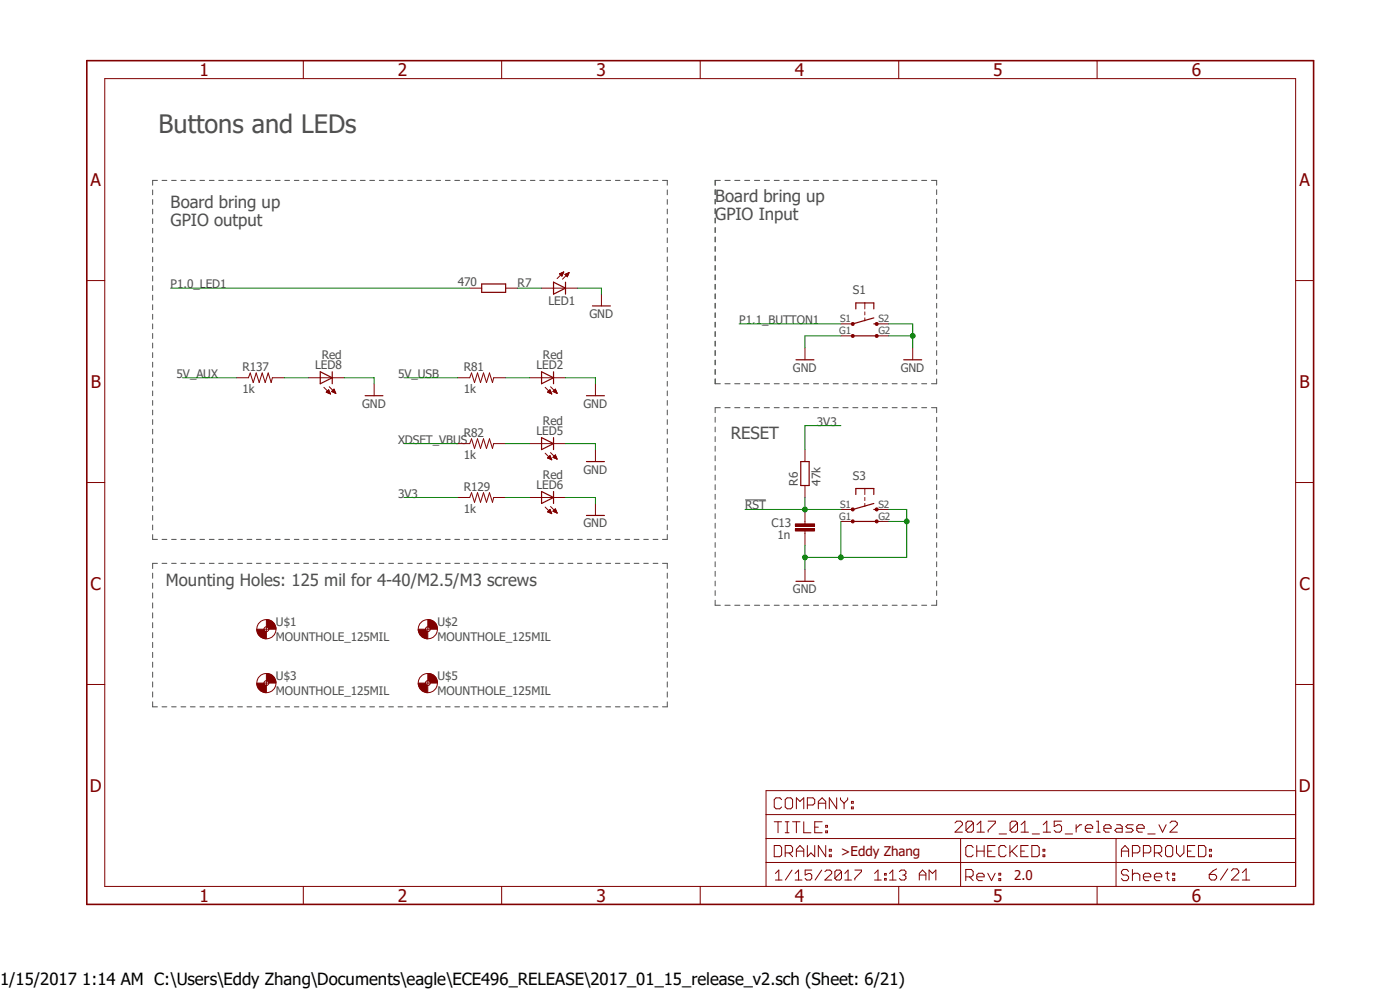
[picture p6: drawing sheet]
<svg xmlns="http://www.w3.org/2000/svg" width="297mm" height="210mm" viewBox="0 0 297 210" stroke-linecap="round" stroke-linejoin="round" font-family="sans-serif">
<path d="M17.9 12.5l261.2 179.9M279.1 12.5l-261.2 179.9" fill="none" stroke="#fff" stroke-width=".21"/>
<g fill="none" stroke="#505050" stroke-width=".21">
<path d="M33.4 38.3h-1v1M34.4 38.3h1M36.4 38.3h1M38.4 38.3h1M40.4 38.3h1M42.4 38.3h1M44.4 38.3h1M46.4 38.3h1M48.4 38.3h1M50.4 38.3h1M52.4 38.3h1M54.4 38.3h1"/>
<path d="M56.4 38.3h1M58.4 38.3h1M60.4 38.3h1M62.4 38.3h1M64.4 38.3h1M66.4 38.3h1M68.5 38.3h.9M70.4 38.3h1.1M72.4 38.3h1M74.5 38.3h.9M76.5 38.3h1M78.4 38.3h1.1"/>
<path d="M80.5 38.3h.9M82.5 38.3h1M84.5 38.3h1M86.5 38.3h1M88.5 38.3h1M90.5 38.3h1M92.5 38.3h1M94.5 38.3h1M96.5 38.3h1M98.5 38.3h1M100.5 38.3h1M102.5 38.3h1"/>
<path d="M104.5 38.3h1M106.5 38.3h1M108.5 38.3h1M110.5 38.3h1M112.5 38.3h1M114.5 38.3h1M116.5 38.3h1M118.5 38.3h1M120.5 38.3h1M122.5 38.3h1M124.5 38.3h1M126.5 38.3h1.1"/>
<path d="M128.5 38.3h1M130.6 38.3h.9M132.5 38.3h1.1M134.5 38.3h1.1M136.6 38.3h.9M138.6 38.3h1M140.5 38.3h1.1v1M152.8 38.3h-1.1v1M153.8 38.3h1.1M155.9 38.3h1.1M158 38.3h1M160.1 38.3h1.1"/>
<path d="M162.1 38.3h1.1M164.3 38.3h1M166.3 38.3h1.1M168.4 38.3h1.1M170.5 38.3h1.1M172.6 38.3h1.1M174.7 38.3h1.1M176.7 38.3h1.1M178.8 38.3h1.1M180.9 38.3h1.1M183 38.3h1.1M185.1 38.3h1.1"/>
<path d="M187.2 38.3h1.1M189.3 38.3h1M191.3 38.3h1.1M193.4 38.3h1.1M195.5 38.3h1.1M197.6 38.3h1.1v1M32.4 40.3v1M32.4 42.3v1M32.4 44.4v1M32.4 46.4v1M32.4 48.4v1M32.4 50.5v1"/>
<path d="M32.4 52.5v1M32.4 54.5v1M32.4 56.5v1.1M32.4 58.5v1.1M141.6 40.3v1M141.6 42.3v1M141.6 44.4v1M141.6 46.4v1M141.6 48.4v1M141.6 50.5v1M141.6 52.5v1M141.6 54.5v1"/>
<path d="M141.6 56.5v1.1M141.6 58.5v1.1M151.7 40.3v1M151.7 42.3v1M151.7 44.3v1M151.7 46.3v1M151.7 48.3v1M151.7 50.3v1M151.7 52.3v1M151.7 54.3v1M151.7 56.3v1M151.7 58.3v1.1"/>
<path d="M198.7 40.3v1M198.7 42.3v1M198.7 44.3v1M198.7 46.3v1M198.7 48.3v1M198.7 50.3v1M198.7 52.3v1M198.7 54.3v1M198.7 56.3v1M198.7 58.3v1.1M32.4 60.6v1M32.4 62.6v1.1"/>
<path d="M32.4 64.6v1.1M32.4 66.7v1M32.4 68.7v1.1M32.4 70.7v1.1M32.4 72.8v1M32.4 74.8v1.1M32.4 76.8v1.1M32.4 78.9v1M141.6 60.6v1M141.6 62.6v1.1M141.6 64.6v1.1M141.6 66.7v1"/>
<path d="M141.6 68.7v1.1M141.6 70.7v1.1M141.6 72.8v1M141.6 74.8v1.1M141.6 76.8v1.1M141.6 78.9v1M151.7 60.3v1M151.7 62.4v1M151.7 64.3v1.1M151.7 66.4v1M151.7 68.4v1M151.7 70.4v1"/>
<path d="M151.7 72.4v1M151.7 74.4v1M151.7 76.4v1M151.7 78.4v1M198.7 60.3v1M198.7 62.4v1M198.7 64.3v1.1M198.7 66.4v1M198.7 68.4v1M198.7 70.4v1M198.7 72.4v1M198.7 74.4v1"/>
<path d="M198.7 76.4v1M198.7 78.4v1M32.4 80.9v1M32.4 82.9v1M32.4 85v1M32.4 87v1M32.4 89v1M32.4 91.1v1M32.4 93.1v1M32.4 95.1v1M32.4 97.2v1M32.4 99.2v1"/>
<path d="M141.6 80.9v1M141.6 82.9v1M141.6 85v1M141.6 87v1M141.6 89v1M141.6 91.1v1M141.6 93.1v1M141.6 95.1v1M141.6 97.2v1M141.6 99.2v1M151.7 80.4v1h1.1M151.7 88.5v1.1"/>
<path d="M151.7 90.6v1M151.7 92.6v1.1M151.7 94.7v1M151.7 96.7v1M151.7 98.8v1M152.8 86.5h-1.1v1M153.8 81.4h1.1M153.8 86.5h1.1M155.9 81.4h1.1M155.9 86.5h1.1M158 81.4h1M158 86.5h1"/>
<path d="M160.1 81.4h1.1M160.1 86.5h1.1M162.1 81.4h1.1M162.1 86.5h1.1M164.3 81.4h1M164.3 86.5h1M166.3 81.4h1.1M166.3 86.5h1.1M168.4 81.4h1.1M168.4 86.5h1.1M170.5 81.4h1.1M170.5 86.5h1.1"/>
<path d="M172.6 81.4h1.1M172.6 86.5h1.1M174.7 81.4h1.1M174.7 86.5h1.1M176.7 81.4h1.1M176.7 86.5h1.1M178.8 81.4h1.1M178.8 86.5h1.1M180.9 81.4h1.1M180.9 86.5h1.1M183 81.4h1.1M183 86.5h1.1"/>
<path d="M185.1 81.4h1.1M185.1 86.5h1.1M187.2 81.4h1.1M187.2 86.5h1.1M189.3 81.4h1M189.3 86.5h1M191.3 81.4h1.1M191.3 86.5h1.1M193.4 81.4h1.1M193.4 86.5h1.1M195.5 81.4h1.1M195.5 86.5h1.1"/>
<path d="M197.6 86.5h1.1v1M198.7 80.4v1h-1.1M198.7 88.5v1.1M198.7 90.6v1M198.7 92.6v1.1M198.7 94.7v1M198.7 96.7v1M198.7 98.8v1M32.4 101.2v1M32.4 103.3v1M32.4 105.3v1M32.4 107.3v1"/>
<path d="M32.4 109.3v1.1M32.4 111.4v1M32.4 113.4v1h1M33.4 119.5h-1v1.1M34.4 114.4h1M34.4 119.5h1M36.4 114.4h1M36.4 119.5h1M38.4 114.4h1M38.4 119.5h1M40.4 114.4h1M40.4 119.5h1"/>
<path d="M42.4 114.4h1M42.4 119.5h1M44.4 114.4h1M44.4 119.5h1M46.4 114.4h1M46.4 119.5h1M48.4 114.4h1M48.4 119.5h1M50.4 114.4h1M50.4 119.5h1M52.4 114.4h1M52.4 119.5h1"/>
<path d="M54.4 114.4h1M54.4 119.5h1M56.4 114.4h1M56.4 119.5h1M58.4 114.4h1M58.4 119.5h1M60.4 114.4h1M60.4 119.5h1M62.4 114.4h1M62.4 119.5h1M64.4 114.4h1M64.4 119.5h1"/>
<path d="M66.4 114.4h1M66.4 119.5h1M68.5 114.4h.9M68.5 119.5h.9M70.4 114.4h1.1M70.4 119.5h1.1M72.4 114.4h1M72.4 119.5h1M74.5 114.4h.9M74.5 119.5h.9M76.5 114.4h1M76.5 119.5h1"/>
<path d="M78.4 114.4h1.1M78.4 119.5h1.1M80.5 114.4h.9M80.5 119.5h.9M82.5 114.4h1M82.5 119.5h1M84.5 114.4h1M84.5 119.5h1M86.5 114.4h1M86.5 119.5h1M88.5 114.4h1M88.5 119.5h1"/>
<path d="M90.5 114.4h1M90.5 119.5h1M92.5 114.4h1M92.5 119.5h1M94.5 114.4h1M94.5 119.5h1M96.5 114.4h1M96.5 119.5h1M98.5 114.4h1M98.5 119.5h1M100.5 114.4h1M100.5 119.5h1"/>
<path d="M102.5 114.4h1M102.5 119.5h1M104.5 114.4h1M104.5 119.5h1M106.5 114.4h1M106.5 119.5h1M108.5 114.4h1M108.5 119.5h1M110.5 114.4h1M110.5 119.5h1M112.5 114.4h1M112.5 119.5h1"/>
<path d="M114.5 114.4h1M114.5 119.5h1M116.5 114.4h1M116.5 119.5h1M118.5 114.4h1M118.5 119.5h1M120.5 114.4h1M120.5 119.5h1M122.5 114.4h1M122.5 119.5h1M124.5 114.4h1M124.5 119.5h1"/>
<path d="M126.5 114.4h1.1M126.5 119.5h1.1M128.5 114.4h1M128.5 119.5h1M130.6 114.4h.9M130.6 119.5h.9M132.5 114.4h1.1M132.5 119.5h1.1M134.5 114.4h1.1M134.5 119.5h1.1M136.6 114.4h.9M136.6 119.5h.9"/>
<path d="M138.6 114.4h1M138.6 119.5h1M140.5 119.5h1.1v1.1M141.6 101.2v1M141.6 103.3v1M141.6 105.3v1M141.6 107.3v1M141.6 109.3v1.1M141.6 111.4v1M141.6 113.4v1h-1.1M151.7 100.8v1.1M151.7 102.8v1.1"/>
<path d="M151.7 104.9v1M151.7 106.9v1M151.7 109v1M151.7 111v1.1M151.7 113v1.1M151.7 115.1v1M151.7 117.1v1.1M151.7 119.2v1M158.1 106h4.4M198.7 100.8v1.1M198.7 102.8v1.1M198.7 104.9v1"/>
<path d="M198.7 106.9v1M198.7 109v1M198.7 111v1.1M198.7 113v1.1M198.7 115.1v1M198.7 117.1v1.1M198.7 119.2v1M32.4 121.6v1.1M32.4 123.7v1.1M32.4 125.8v1.1M32.4 127.9v1.1M32.4 130v1.1"/>
<path d="M32.4 132.1v1.1M32.4 134.2v1.1M32.4 136.3v1.1M32.4 138.4v1.1M141.6 121.6v1.1M141.6 123.7v1.1M141.6 125.8v1.1M141.6 127.9v1.1M141.6 130v1.1M141.6 132.1v1.1M141.6 134.2v1.1M141.6 136.3v1.1"/>
<path d="M141.6 138.4v1.1M151.7 121.2v1.1M151.7 123.3v1M151.7 125.3v1M151.7 127.3v1.1h1.1M153.8 128.4h1.1M155.9 128.4h1.1M158 128.4h1M160.1 128.4h1.1M162.1 128.4h1.1M164.3 128.4h1M166.3 128.4h1.1"/>
<path d="M168.4 128.4h1.1M170.5 128.4h1.1M172.6 128.4h1.1M174.7 128.4h1.1M176.7 128.4h1.1M178.8 128.4h1.1M180.9 128.4h1.1M183 128.4h1.1M185.1 128.4h1.1M187.2 128.4h1.1M189.3 128.4h1M191.3 128.4h1.1"/>
<path d="M193.4 128.4h1.1M195.5 128.4h1.1M198.7 121.2v1.1M198.7 123.3v1M198.7 125.3v1M198.7 127.3v1.1h-1.1M32.4 140.5v1.1M32.4 142.6v1.1M32.4 144.7v1.1M32.4 146.8v1.1M32.4 148.9v1h1M34.4 149.9h1"/>
<path d="M36.4 149.9h1M38.4 149.9h1M40.4 149.9h1M42.4 149.9h1M44.4 149.9h1M46.4 149.9h1M48.4 149.9h1M50.4 149.9h1M52.4 149.9h1M54.4 149.9h1M56.4 149.9h1M58.4 149.9h1"/>
<path d="M60.4 149.9h1M62.4 149.9h1M64.4 149.9h1M66.4 149.9h1M68.5 149.9h.9M70.4 149.9h1.1M72.4 149.9h1M74.5 149.9h.9M76.5 149.9h1M78.4 149.9h1.1M80.5 149.9h.9M82.5 149.9h1"/>
<path d="M84.5 149.9h1M86.5 149.9h1M88.5 149.9h1M90.5 149.9h1M92.5 149.9h1M94.5 149.9h1M96.5 149.9h1M98.5 149.9h1M100.5 149.9h1M102.5 149.9h1M104.5 149.9h1M106.5 149.9h1"/>
<path d="M108.5 149.9h1M110.5 149.9h1M112.5 149.9h1M114.5 149.9h1M116.5 149.9h1M118.5 149.9h1M120.5 149.9h1M122.5 149.9h1M124.5 149.9h1M126.5 149.9h1.1M128.5 149.9h1M130.6 149.9h.9"/>
<path d="M132.5 149.9h1.1M134.5 149.9h1.1M136.6 149.9h.9M138.6 149.9h1M141.6 140.5v1.1M141.6 142.6v1.1M141.6 144.7v1.1M141.6 146.8v1.1M141.6 148.9v1h-1.1"/>
</g>
<path d="M117.4 59.9l2.6 1.2-2.6 1.3zM120 59.9v2.5M102.2 60.2h5.1v1.8h-5.1zM125.7 64.9h3.8M191.7 76.3h3.8" fill="none" stroke="#800000" stroke-width=".25"/>
<g fill="none" stroke="#800000" stroke-width=".21">
<path d="M22.2 16.7h252.7v171.3h-252.7zM64.3 12.9v3.8M106.4 12.9v3.8M148.5 12.9v3.8M190.7 12.9v3.8M232.7 12.9v3.8M18.4 59.5h3.8M118.7 58.1h.7M118.8 58.2h.6M118.9 58.3h.5M118.9 58h.6M119 58.3h.3"/>
<path d="M119.1 58.4h.2M119.1 57.9h.4M119.2 58.5h.1M119.3 57.8h.2M119.5 57.7h.1M119.6 57.7l-1.4 1.4M119.6 57.7l-.9 .4M119.6 57.7l-.4 .9-.5-.5M119.8 58.2l.9-.4-.3 .9zM119.9 58.3h.7M119.9 58.2h.7M120 58.3h.5"/>
<path d="M120.1 58.4h.4M120.1 58.1h.5M120.2 58.5h.2M120.3 58.6h.1M120.4 58h.2M120.4 58.7h.1M120.6 57.9h.1M120.7 57.8l-1.4 1.4M274.9 59.5h3.8M99.7 61.1h2.5M107.3 61.1h2.5M114.9 61.1h7.6"/>
<path d="M127.6 62.4v2.5M193.6 73.8v2.5M18.4 102.4h3.8M170.8 110.6v.5M170.8 112.6v.6M274.9 102.4h3.8M18.4 145.2h3.8M274.9 145.2h3.8M162.5 177.9h112.4M162.5 172.8h112.4M164.3 179.4h1.1l.4 .4v1.6l-.4 .3h-1.1zM164.3 174.3h1.5"/>
<path d="M165.1 174.3v2.4M165.8 169.6l-.4-.4h-.8l-.3 .4v1.6l.3 .4h.8l.4-.4M166.6 169.6l.4-.4h.8l.3 .4v1.6l-.3 .4h-.8l-.4-.4zM166.6 174.3h.8M166.6 176.7h.8M167 174.3v2.4M168.1 174.3h1.6M169 171.6v-2.4l.7 .8 .8-.8v2.4M169 174.3v2.4M170.5 174.3v2.4h1.5M171.3 170.8h1.2l.3-.4v-.8l-.3-.4h-1.2v2.4M171.3 179.4v2.3l.7-.8 .8 .8v-2.3"/>
<path d="M172.8 175.5h.8M173.6 171.6v-1.6l.8-.8 .8 .8v1.6M173.6 170.4h1.6M174.4 174.3h-1.6v2.4h1.6M175.2 179.4v2.3l-1.6-2.3v2.3M175.2 175.1h.4v.4h-.4zM175.2 176.3h.4v.4h-.4zM177.5 169.2v2.4l-1.6-2.4v2.4M178.3 169.2v.4l.8 .8M179.1 170.4v1.2M179.8 169.2v.4l-.7 .8M180.6 171.2h.4v.4h-.4z"/>
<path d="M180.6 170h.4v.4h-.4zM202.6 174.6l.4-.4h.8l.4 .4v.4l-1.6 1.5h1.6M203.8 177.9v10.1M206.5 179.8l-.4-.4h-.8l-.4 .4v1.6l.4 .3h.8l.4-.3M206.5 174.6v1.5l-.4 .4h-.8l-.4-.4M206.5 174.6l-.4-.4h-.8l-.4 .4v1.5M206.5 174.6l-1.6 1.5M207.2 179.4v2.3M207.3 176.5h1.5M207.3 175l.8-.8v2.3M208.8 179.4v2.3M209.6 174.2h1.6v.4l-1.6 1.5v.4"/>
<path d="M211.1 179.4h-1.6v2.3h1.6M212 176.9h1.5M213.4 179.8l-.3-.4h-.8l-.4 .4v1.6l.4 .3h.8l.3-.3M214.2 179.4v2.3M215.8 179.4l-1.6 1.5M215.9 174.6v1.5l-.4 .4h-.8l-.4-.4M215.9 174.6l-.4-.4h-.8l-.4 .4v1.5M215.9 174.6l-1.6 1.5M216.6 176.5h1.6M216.6 175l.8-.8v2.3M218.1 179.4h-1.5v2.3h1.5M218.9 179.4h1.2l.4 .4v1.6l-.4 .3h-1.2z"/>
<path d="M219 176.9h1.5M221.3 176.5h1.6M221.3 175l.8-.8v2.3M225.2 174.2h-1.6v1.1l.8-.3h.4l.4 .3v.8l-.4 .4h-.8l-.4-.4M226 176.9h1.5M228.3 175v1.5M229.5 175h-.4l-.8 .7M230.3 175.7h1.5v-.4l-.4-.3h-.7l-.4 .3v.8l.4 .4h.7M232.6 176.5h.8M232.6 174.2h.4v2.3M234.2 175.7h1.5v-.4l-.4-.3h-.7l-.4 .3v.8l.4 .4h.7M236.8 177.9v10.1"/>
<path d="M236.9 175h.8l.4 .3v1.2h-1.2l-.4-.4 .4-.4h1.2M240.4 175h-1.2l-.4 .3 .4 .4h.8l.4 .4-.4 .4h-1.2M241.2 175.7h1.5v-.4l-.3-.3h-.8l-.4 .3v.8l.4 .4h.8M243.5 176.9h1.6M245.9 175l.7 1.5 .8-1.5M247.6 179.4h.8l.4 .4v1.6l-.4 .3h-.8l-.3-.3v-1.6zM248.2 174.6l.4-.4h.7l.5 .4v.4l-1.6 1.5h1.6M249.6 179.4v1.5l.8 .8 .8-.8v-1.5M253.5 179.4h-1.6v2.3h1.6M254.3 179.4h1.1l.4 .4v1.6l-.4 .3h-1.1zM274.9 167.7h-112.4v20.3M64.3 188v3.9"/>
<path d="M106.4 188v3.9M148.5 188v3.9M162.5 183h112.4M164.5 185.3l.7-.7v2.1M164.5 186.7h1.4M166.6 180.9h1.2l.3-.3v-.8l-.3-.4h-1.2v2.3M167.4 180.9l.7 .8M168 184.6l-1.4 2.1M168.7 186.7h1.4M168.7 185.3l.7-.7v2.1M169 181.7v-1.5l.7-.8 .8 .8v1.5M169 180.6h1.5"/>
<path d="M172.2 184.6h-1.4v1l.7-.3h.4l.3 .3v.8l-.3 .3h-.7l-.4-.3M174.3 184.6l-1.4 2.1M175 184.9l.4-.3h.7l.3 .3v.4l-1.4 1.4h1.4M175.9 181.4h.5v.3h-.5zM175.9 180.2h.5v.4h-.5zM178.5 184.9v1.5l-.3 .3h-.7l-.4-.3M178.5 184.9l-.3-.3h-.7l-.4 .3v1.5M178.5 184.9l-1.4 1.5M179.2 186.7h1.4M179.2 185.3l.7-.7v2.1M181.4 184.6h1.4v.3l-1.4 1.5v.3M185.5 186.7h1.4"/>
<path d="M185.5 185.3l.8-.7v2.1M187.7 186.4h.3v.3h-.3zM187.7 185.3h.3v.3h-.3zM188.7 186.7h1.4M188.7 185.3l.7-.7v2.1M190.7 188v3.9M190.8 184.9l.4-.3h.7l.3 .3v.4l-.3 .3M191.5 185.6h.4M191.9 185.6l.3 .4v.4l-.3 .3h-.7l-.4-.3M195 185.6h1.4M195 186.7v-1.4l.7-.7 .7 .7v1.4M197.1 186.7v-2.1l.7 .7 .7-.7v2.1"/>
<path d="M204.9 186h1.2l.4-.4v-.7l-.4-.5h-1.2v2.4M205.7 186l.8 .8M207.2 186h1.6v-.4l-.4-.3h-.8l-.4 .3v.8l.4 .4h.8M207.2 180.6h1.6M209.5 185.3l.9 1.5 .7-1.5M209.5 180.6h.9M211.9 185.3h.4v.3h-.4zM211.9 186.4h.4v.4h-.4zM214.6 180.6l1.2 1.1M216.6 180.6h.7M221.3 181.4h.4v.3h-.4zM221.3 180.2h.4v.4h-.4z"/>
<path d="M232.7 188v3.9M237.9 181.7v-1.5l.8-.8 .7 .8v1.5M237.9 180.6h1.5M239.4 184.9l-.3-.5h-.8l-.4 .5v.4l.4 .3h.8l.3 .4v.4l-.3 .4h-.8l-.4-.4M240.2 180.9h1.2l.4-.3v-.8l-.4-.4h-1.2v2.3M240.2 184.4v2.4M240.2 185.6l.4-.3h.8l.4 .3v1.2M242.6 186h1.5v-.4l-.3-.3h-.8l-.4 .3v.8l.4 .4h.8M242.6 180.9h1.2l.3-.3v-.8l-.3-.4h-1.2v2.3M244.9 186h1.6v-.4l-.4-.3h-.8l-.4 .3v.8l.4 .4h.8M244.9 180.9h1.2l.4-.3v-.8l-.4-.4h-1.2v2.3M245.7 180.9l.8 .8"/>
<path d="M247.3 185.3h.7M247.6 184.9v1.5l.4 .4M248.8 185.3h.4v.3h-.4zM248.8 186.4h.4v.4h-.4zM251.9 180.6h.8M256.5 185.5h1.2l.4 .4v.4l-.4 .4h-.7l-.5-.4zM256.6 181.4h.4v.3h-.4zM256.6 180.2h.4v.4h-.4zM258.1 184.3l-.8 .4-.8 .8M260.5 184.3l-1.6 2.4M261.2 184.7l.4-.4h.8l.4 .4v.4l-1.6 1.6h1.6M263.6 186.7h1.5"/>
<path d="M263.6 185.1l.8-.8v2.4"/>
</g>
<path d="M18.4 12.9h260.3v179h-260.3z" fill="none" stroke="#800000" stroke-width=".34"/>
<path d="M168.7 112.1h4.1v.5h-4.1z" fill-rule="evenodd" fill="#800000"/>
<path d="M168.7 112.1h4.1v.5h-4.1z" fill="none" stroke="#800000" stroke-width=".21"/>
<path d="M168.7 111.1h4.1v.5h-4.1z" fill-rule="evenodd" fill="#800000"/>
<path d="M170.8 95.4v2.5M168.7 111.1h4.1v.5h-4.1zM170.8 103v2.5M170.8 108.1v2.5M170.8 113.2v2.5M170.8 120.8v2.5" fill="none" stroke="#800000" stroke-width=".21"/>
<path d="M169.9 97.9h1.8v5.1h-1.8zM168.9 123.3h3.8" fill="none" stroke="#800000" stroke-width=".25"/>
<path d="M56.5 131.4a1.97 1.97 0 0 1 2 2.1h-1.5l-.1-.4-.4-.1z" fill-rule="evenodd" fill="#800000"/>
<path d="M56.5 131.4a1.97 1.97 0 0 1 2 2.1h-1.5l-.1-.4-.4-.1z" fill="none" stroke="#800000" stroke-width=".21"/>
<path d="M54.5 133.5h1.5l.1 .3 .4 .2v1.5a1.99 1.99 0 0 1-2-2z" fill-rule="evenodd" fill="#800000"/>
<g fill="none" stroke="#800000" stroke-width=".21">
<path d="M54.5 133.5h1.5l.1 .3 .4 .2v1.5a1.99 1.99 0 0 1-2-2zM56 133.5h1M56.5 133v1"/>
<circle cx="56.5" cy="133.5" r="2.04"/>
<circle cx="56.5" cy="133.5" r=".51"/>
</g>
<path d="M90.8 131.4a1.92 1.92 0 0 1 2 2.1h-1.5a.45 .45 0 0 0-.5-.5z" fill-rule="evenodd" fill="#800000"/>
<path d="M90.8 131.4a1.92 1.92 0 0 1 2 2.1h-1.5a.45 .45 0 0 0-.5-.5z" fill="none" stroke="#800000" stroke-width=".21"/>
<path d="M88.7 133.5h1.6l.1 .3 .4 .2v1.5a2.05 2.05 0 0 1-2.1-2z" fill-rule="evenodd" fill="#800000"/>
<g fill="none" stroke="#800000" stroke-width=".21">
<path d="M88.7 133.5h1.6l.1 .3 .4 .2v1.5a2.05 2.05 0 0 1-2.1-2zM90.3 133.5h1M90.8 133v1"/>
<circle cx="90.8" cy="133.5" r="2.04"/>
<circle cx="90.8" cy="133.5" r=".51"/>
</g>
<path d="M56.5 142.9a1.97 1.97 0 0 1 2 2h-1.5l-.1-.4-.4-.1z" fill-rule="evenodd" fill="#800000"/>
<path d="M56.5 142.9a1.97 1.97 0 0 1 2 2h-1.5l-.1-.4-.4-.1z" fill="none" stroke="#800000" stroke-width=".21"/>
<path d="M54.5 144.9h1.5l.1 .3 .4 .2v1.5a1.99 1.99 0 0 1-2-2z" fill-rule="evenodd" fill="#800000"/>
<g fill="none" stroke="#800000" stroke-width=".21">
<path d="M54.5 144.9h1.5l.1 .3 .4 .2v1.5a1.99 1.99 0 0 1-2-2zM56 144.9h1M56.5 144.4v1"/>
<circle cx="56.5" cy="144.9" r="2.04"/>
<circle cx="56.5" cy="144.9" r=".51"/>
</g>
<path d="M90.8 142.9a1.92 1.92 0 0 1 2 2h-1.5a.45 .45 0 0 0-.5-.5z" fill-rule="evenodd" fill="#800000"/>
<path d="M90.8 142.9a1.92 1.92 0 0 1 2 2h-1.5a.45 .45 0 0 0-.5-.5z" fill="none" stroke="#800000" stroke-width=".21"/>
<path d="M88.7 144.9h1.6l.1 .3 .4 .2v1.5a2.05 2.05 0 0 1-2.1-2z" fill-rule="evenodd" fill="#800000"/>
<g fill="none" stroke="#800000" stroke-width=".21">
<path d="M88.7 144.9h1.6l.1 .3 .4 .2v1.5a2.05 2.05 0 0 1-2.1-2zM90.3 144.9h1M90.8 144.4v1"/>
<circle cx="90.8" cy="144.9" r="2.04"/>
<circle cx="90.8" cy="144.9" r=".51"/>
</g>
<path d="M180.7 68.5h.4v.5h-.4z" fill-rule="evenodd" fill="#800000"/>
<path d="M180.7 68.5h.4v.5h-.4z" fill="none" stroke="#800000" stroke-width=".21"/>
<path d="M185.8 68.5h.4v.5h-.4z" fill-rule="evenodd" fill="#800000"/>
<path d="M178.4 68.7h2.5M178.4 71.2h2.5M183.5 64.3v1.2M183.5 66.2v.6M183.5 67.4v.7M185.8 68.5h.4v.5h-.4zM186 68.7h2.6M186 71.2h2.6" fill="none" stroke="#800000" stroke-width=".21"/>
<path d="M181.6 65.5v-1.2h3.8v1.2M185.4 68.7h.6M185.4 67.4l-4.5 1.3" fill="none" stroke="#800000" stroke-width=".25"/>
<path d="M180.7 71h.4v.5h-.4z" fill-rule="evenodd" fill="#800000"/>
<path d="M180.7 71h.4v.5h-.4z" fill="none" stroke="#800000" stroke-width=".21"/>
<path d="M185.8 71h.4v.5h-.4z" fill-rule="evenodd" fill="#800000"/>
<path d="M185.8 71h.4v.5h-.4z" fill="none" stroke="#800000" stroke-width=".21"/>
<path d="M180.9 71.2h5.1" fill="none" stroke="#800000" stroke-width=".25"/>
<path d="M180.7 107.8h.4v.5l-.2 .1-.2-.1z" fill-rule="evenodd" fill="#800000"/>
<path d="M180.7 107.8h.4v.5l-.2 .1-.2-.1z" fill="none" stroke="#800000" stroke-width=".21"/>
<path d="M185.8 107.8h.4v.5l-.2 .1-.2-.1z" fill-rule="evenodd" fill="#800000"/>
<path d="M178.4 108.1h2.5M178.4 110.6h2.5M183.5 103.6v1.3M183.5 105.5v.7M183.5 106.8v.6M185.8 107.8h.4v.5l-.2 .1-.2-.1zM186 108.1h2.6M186 110.6h2.6" fill="none" stroke="#800000" stroke-width=".21"/>
<path d="M181.6 104.9v-1.3h3.8v1.3M185.4 108.1h.6M185.4 106.8l-4.5 1.3" fill="none" stroke="#800000" stroke-width=".25"/>
<path d="M180.7 110.4h.4v.4l-.2 .2-.2-.2z" fill-rule="evenodd" fill="#800000"/>
<path d="M180.7 110.4h.4v.4l-.2 .2-.2-.2z" fill="none" stroke="#800000" stroke-width=".21"/>
<path d="M185.8 110.4h.4v.4l-.2 .2-.2-.2z" fill-rule="evenodd" fill="#800000"/>
<g fill="none" stroke="#800000" stroke-width=".21">
<path d="M170.8 73.8v2.5M50.2 80.1h2.5l.4-1 .6 2.1 .7-2.1 .6 2.1 .6-2.1 .7 2.1 .6-2.1 .6 2.1 .3-1.1h2.5M65.4 80.1h7.6M68.7 82.2l1.4 1.4M69.2 83.2h.7M69.2 83.2l.5-.5 .4 .9zM69.3 83.1h.6M69.4 83h.4M69.4 83.3h.6M69.5 82.9h.3M69.6 82.8h.2M69.6 83.4h.4"/>
<path d="M69.6 82.8h.1M69.8 83.5h.3M69.8 82l1.4 1.4M70.1 83.6h.1M70.4 83h.6M70.4 83.1h.7M70.5 82.9h.5M70.6 82.8h.4M70.7 83.2h.4M70.7 82.8h.3M70.7 82.7h.2M70.8 82.6h.1"/>
<path d="M70.9 83.3h.3M70.9 82.5l.3 .9-.8-.3zM71.1 83.4h.1M79.4 81.4v2.5M97.1 80.1h2.6l.3-1 .7 2.1 .6-2.1 .6 2.1 .7-2.1 .6 2.1 .6-2.1 .7 2.1 .2-1.1h2.6M97.1 94.1h2.6l.3-1 .7 2 .6-2 .6 2 .7-2 .6 2 .6-2 .7 2 .2-1h2.6M112.4 80.1h7.6M112.4 94.1h7.6M115.7 82.2l1.4 1.4M115.7 96.1l1.4 1.4M116.2 83.2l.5-.5 .4 .9zM116.2 97.2l.9 .3"/>
<path d="M116.2 97.2l.5-.6 .4 .9M116.2 97.2h.7M116.2 83.2h.7M116.2 83.1h.7M116.2 97.1h.6M116.3 83h.5M116.4 97.2h.5M116.4 97h.4M116.4 83.3h.5M116.4 82.9h.4M116.5 96.9h.3M116.5 82.8h.3"/>
<path d="M116.5 96.8h.3M116.6 82.8h.1M116.6 97.3h.4M116.6 83.4h.4M116.6 96.7h.1M116.8 82l1.4 1.4M116.8 83.5h.2M116.8 96l1.4 1.4M116.8 97.4h.2M117 83.6h.1M117 97.5h.1M117.3 83.1l.5-.6 .4 .9z"/>
<path d="M117.3 83h.7M117.4 97.1h.7M117.4 97h.6M117.4 83.1h.7M117.4 82.9h.6M117.5 96.9h.5M117.5 82.8h.4M117.6 96.8h.3M117.6 82.8h.3M117.6 97.2h.5M117.6 83.2h.5M117.6 96.7h.3"/>
<path d="M117.7 82.7h.2M117.7 96.6h.2M117.8 82.6h.1M117.8 97.2h.3M117.8 96.5l-.5 .5 .9 .4M117.8 96.5l.4 .9M117.8 96.5h.1M117.9 83.3h.3M118 97.3h.2M118.1 83.4h.1M126.3 81.4v2.5M126.3 95.4v2.5"/>
<path d="M97.1 105.5h2.6l.3-1 .7 2.1 .6-2.1 .6 2.1 .7-2.1 .6 2.1 .6-2.1 .7 2.1 .2-1.1h2.6M112.4 105.5h7.6M115.7 107.6l1.4 1.4M116.2 108.6h.7M116.2 108.5h.7M116.3 108.4h.5M116.4 108.3h.4M116.5 108.7h.5M116.5 108.2h.3M116.6 108.2h.1M116.7 108.1l-.5 .5 .9 .4M116.7 108.1l.4 .9"/>
<path d="M116.7 108.8h.3M116.7 108.1h.1M116.8 107.4l1.4 1.4M116.9 108.9h.1M117.3 108.4h.7M117.4 108.3h.6M117.5 108.5h.6M117.5 108.2h.4M117.6 108.2h.3M117.7 108.6h.4M117.7 108.1h.2M117.8 108h.1"/>
<path d="M117.8 107.9l.4 .9-.9-.3zM117.9 108.7h.3M118.1 108.8h.1M126.3 106.8v2.5M185.8 110.4h.4v.4l-.2 .2-.2-.2z"/>
</g>
<g fill="none" stroke="#800000" stroke-width=".25">
<path d="M67.9 78.9l2.6 1.2-2.6 1.3zM70.5 78.9v2.5M114.9 78.9l2.5 1.2-2.5 1.3zM117.4 78.9v2.5M168.9 76.3h3.8M77.5 83.9h3.7M114.9 92.8l2.5 1.3-2.5 1.3zM117.4 92.8v2.6M124.4 83.9h3.8M124.4 97.9h3.8M114.9 104.3l2.5 1.2-2.5 1.3zM117.4 104.3v2.5"/>
<path d="M124.4 109.3h3.8M180.9 110.6h5.1"/>
</g>
<path d="M36.2 61.1h63.5M109.8 61.1h5.1M156.8 68.7h21.6M170.8 105.5v2.6h7.6" fill="none" stroke="#008000" stroke-width=".21"/>
<circle cx="170.8" cy="108.1" r=".51" fill="#008000"/>
<g fill="none" stroke="#008000" stroke-width=".21">
<path d="M85.7 94.1h11.4M158.1 108.1h12.7M170.8 115.7v5.1"/>
<circle cx="170.8" cy="108.1" r=".51"/>
</g>
<circle cx="170.8" cy="118.2" r=".51" fill="#008000"/>
<g fill="none" stroke="#008000" stroke-width=".21">
<path d="M188.6 108.1h3.8v10.1h-14M188.6 110.6h3.8"/>
<circle cx="170.8" cy="118.2" r=".51"/>
</g>
<circle cx="192.4" cy="110.6" r=".51" fill="#008000"/>
<g fill="none" stroke="#008000" stroke-width=".21">
<path d="M178.4 110.6v7.6h-7.6"/>
<circle cx="192.4" cy="110.6" r=".51"/>
</g>
<circle cx="178.4" cy="118.2" r=".51" fill="#008000"/>
<g fill="none" stroke="#008000" stroke-width=".21">
<path d="M178.4 71.2h-7.6v2.6M188.6 71.2h5M188.6 68.7h5v5.1"/>
<circle cx="178.4" cy="118.2" r=".51"/>
</g>
<circle cx="193.6" cy="71.2" r=".51" fill="#008000"/>
<g fill="none" stroke="#008000" stroke-width=".21">
<path d="M122.5 61.1h5.1v1.3M38.7 80.1h11.5M60.3 80.1h5.1M73 80.1h6.4v1.3M85.7 80.1h11.4M107.3 80.1h5.1M107.3 94.1h5.1M120 80.1h6.3v1.3M120 94.1h6.3v1.3M178.4 90.3h-7.6v5.1M85.7 105.5h11.4M107.3 105.5h5.1"/>
<path d="M120 105.5h6.3v1.3"/>
<circle cx="193.6" cy="71.2" r=".51"/>
</g>
<text font-size="5.4" fill="#505050" x="33.7" y="28.1">Buttons and LEDs</text>
<g font-size="3.7" fill="#800000">
<text x="42.3" y="16.1">1</text>
<text x="84.4" y="16.1">2</text>
<text x="126.5" y="16.1">3</text>
<text x="168.6" y="16.1">4</text>
<text x="210.7" y="16.1">5</text>
<text x="252.9" y="16.1">6</text>
<text x="19.2" y="39.4">A</text>
<text x="275.7" y="39.4">A</text>
<text x="19.3" y="82.3">B</text>
<text x="275.7" y="82.3">B</text>
<text x="19.2" y="125.1">C</text>
<text x="275.7" y="125.1">C</text>
<text x="19.1" y="167.9">D</text>
<text x="275.5" y="167.9">D</text>
<text x="42.3" y="191.3">1</text>
<text x="84.4" y="191.3">2</text>
<text x="126.5" y="191.3">3</text>
<text x="168.6" y="191.3">4</text>
<text x="210.7" y="191.3">5</text>
<text x="252.9" y="191.3">6</text>
</g>
<g font-size="3.6" fill="#505050">
<text x="36.2" y="44.1">Board bring up</text>
<text x="36.2" y="47.9">GPIO output</text>
<text x="151.7" y="42.8">Board bring up</text>
<text x="151.7" y="46.7">GPIO Input</text>
<text x="155" y="93.1">RESET</text>
<text x="35.2" y="124.3">Mounting Holes: 125 mil for 4-40/M2.5/M3 screws</text>
</g>
<text font-size="3.6" x="0" y="209">1/15/2017 1:14 AM C:\Users\Eddy Zhang\Documents\eagle\ECE496_RELEASE\2017_01_15_release_v2.sch (Sheet: 6/21)</text>
<g font-size="2.8" fill="#800000">
<text x="178.4" y="181.7">&gt;Eddy Zhang</text>
<text x="215.2" y="186.8">2.0</text>
</g>
<g font-size="2.5" fill="#505050">
<text x="36.2" y="61.1">P1.0_LED1</text>
<text x="97.1" y="60.6">470</text>
<text x="109.8" y="60.9">R7</text>
<text x="116.3" y="64.7">LED1</text>
<text x="180.9" y="62.4">S1</text>
<text x="125.1" y="67.4">GND</text>
<text x="156.8" y="68.7">P1.1_BUTTON1</text>
<text x="68.2" y="76.2">Red</text>
<text x="115.2" y="76.2">Red</text>
<text x="37.5" y="80.1">5V_AUX</text>
<text x="51.4" y="83.4">1k</text>
<text x="51.4" y="78.7">R137</text>
<text x="66.8" y="78.4">LED8</text>
<text x="84.5" y="80.1">5V_USB</text>
<text x="98.4" y="83.4">1k</text>
<text x="98.4" y="78.7">R81</text>
<text x="113.8" y="78.4">LED2</text>
<text x="168.2" y="78.9">GND</text>
<text x="191.1" y="78.9">GND</text>
<text x="76.8" y="86.5">GND</text>
<text x="123.8" y="86.5">GND</text>
<text x="84.5" y="94.1">XDSET_VBUS</text>
<text x="98.4" y="92.6">R82</text>
<text x="113.8" y="92.3">LED5</text>
<text x="115.2" y="90.2">Red</text>
<text x="173.3" y="90.3">3V3</text>
<text x="98.4" y="97.4">1k</text>
<text x="115.2" y="101.6">Red</text>
<text x="123.8" y="100.5">GND</text>
<text x="180.9" y="101.7">S3</text>
<text x="84.5" y="105.5">3V3</text>
<text x="98.4" y="104.1">R129</text>
<text x="113.8" y="103.8">LED6</text>
<text x="169.3" y="103" transform="rotate(-90 169.3 103)">R6</text>
<text x="174.1" y="103" transform="rotate(-90 174.1 103)">47k</text>
<text x="98.4" y="108.8">1k</text>
<text x="123.8" y="111.9">GND</text>
<text x="158.1" y="108.1">RST</text>
<text x="163.7" y="111.8">C13</text>
<text x="164.9" y="114.3">1n</text>
<text x="168.2" y="125.9">GND</text>
<text x="58.5" y="135.9">MOUNTHOLE_125MIL</text>
<text x="58.5" y="132.9">U$1</text>
<text x="92.8" y="135.9">MOUNTHOLE_125MIL</text>
<text x="92.8" y="132.9">U$2</text>
<text x="58.5" y="147.4">MOUNTHOLE_125MIL</text>
<text x="58.5" y="144.3">U$3</text>
<text x="92.8" y="147.4">MOUNTHOLE_125MIL</text>
<text x="92.8" y="144.3">U$5</text>
</g>
<g font-size="2.1" fill="#505050">
<text x="178" y="70.9">G1</text>
<text x="178.2" y="68.4">S1</text>
<text x="186.3" y="68.4">S2</text>
<text x="186.4" y="70.9">G2</text>
<text x="178.2" y="107.7">S1</text>
<text x="186.3" y="107.7">S2</text>
<text x="178" y="110.3">G1</text>
<text x="186.4" y="110.3">G2</text>
</g>
</svg>
